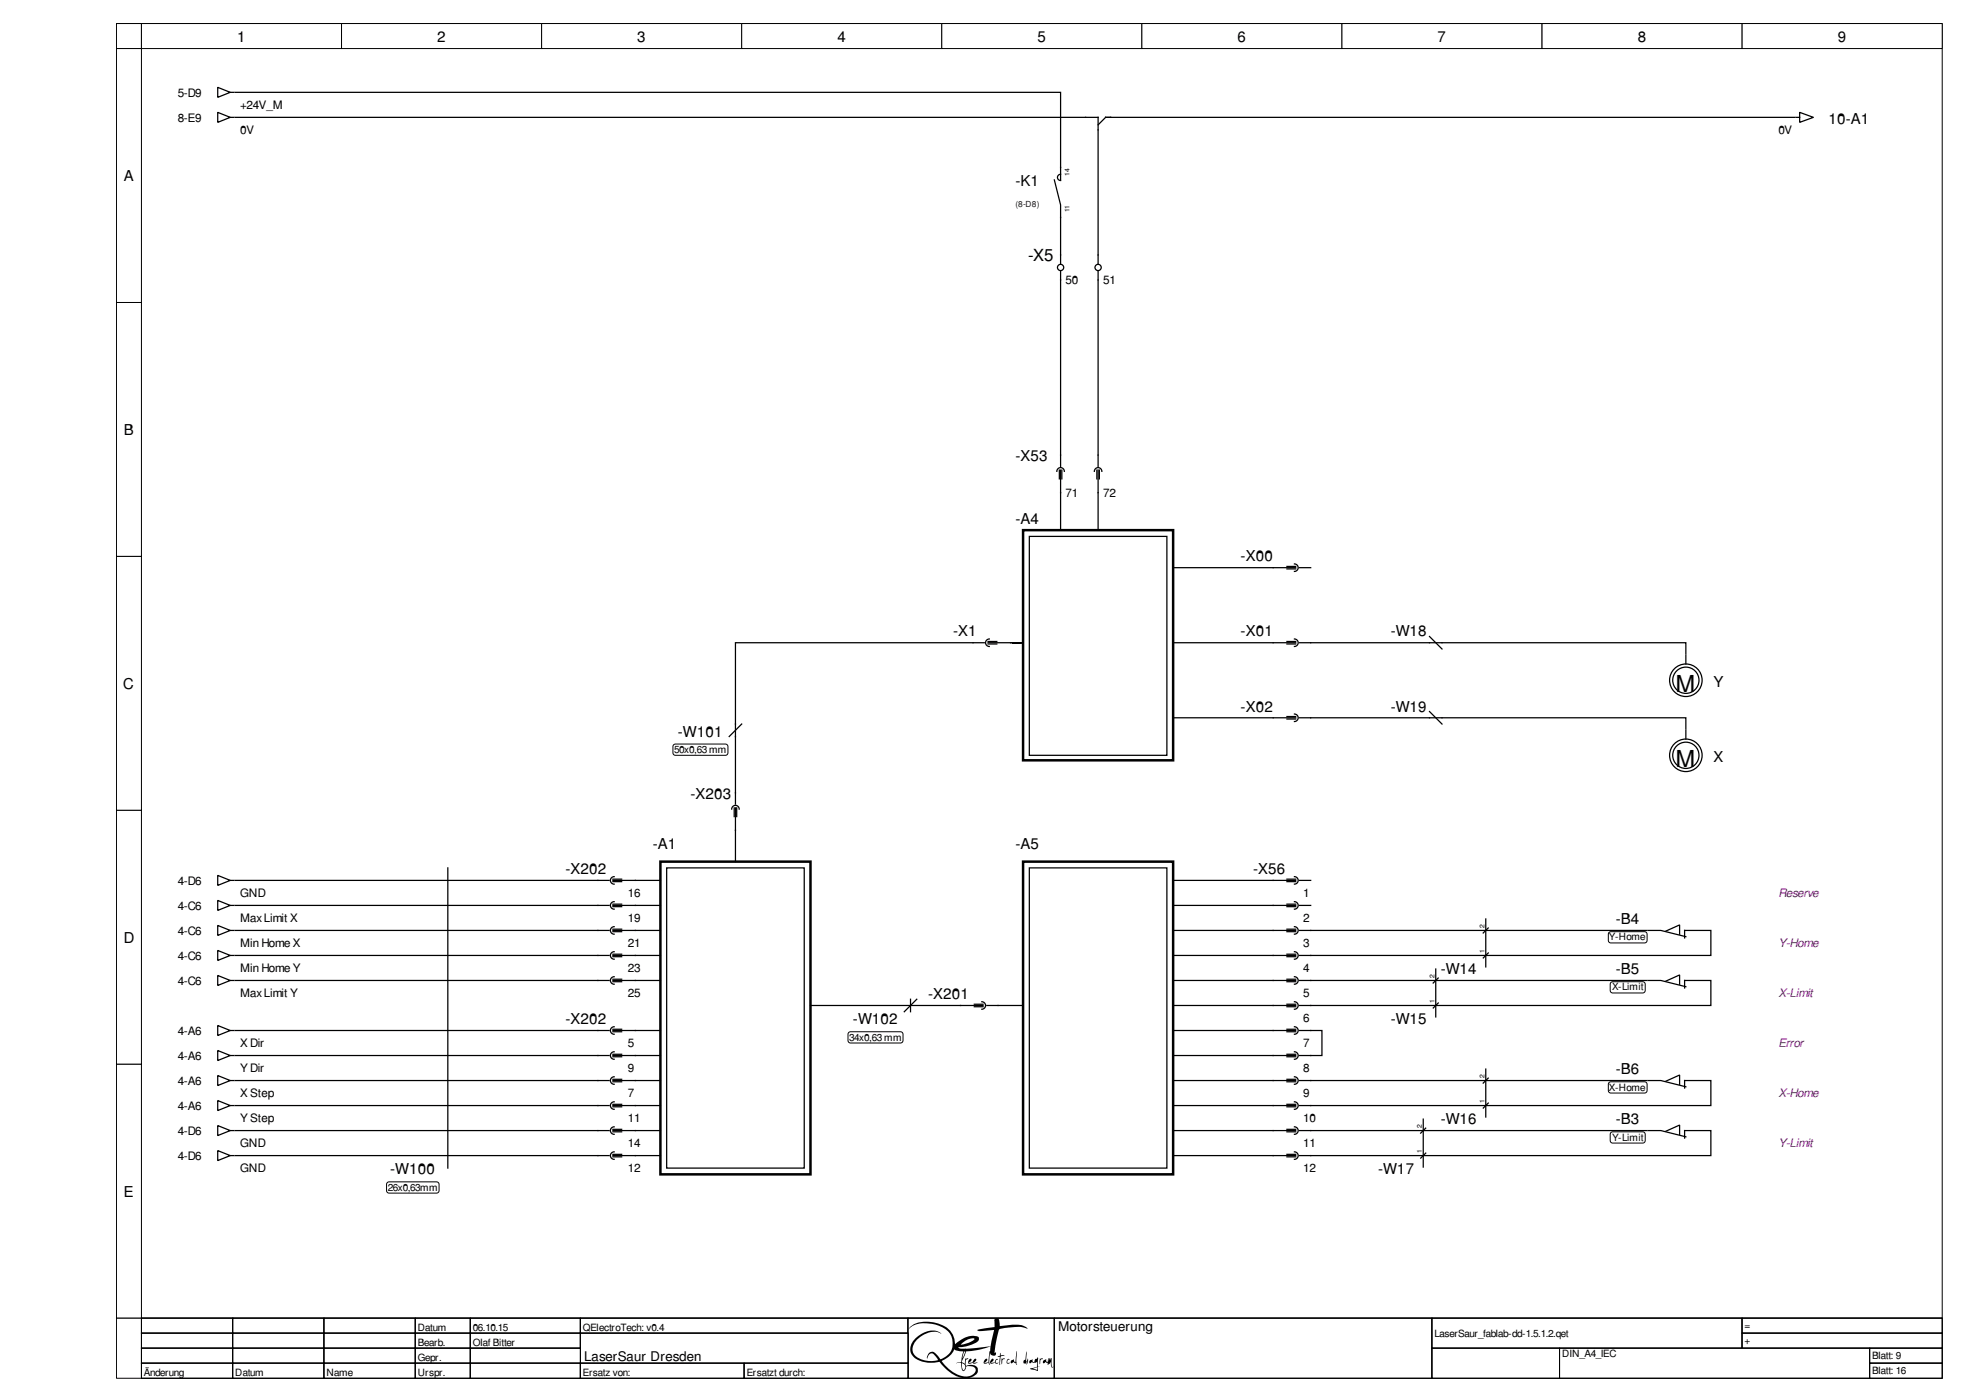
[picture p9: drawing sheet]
<svg xmlns="http://www.w3.org/2000/svg" width="420mm" height="297mm" viewBox="0 0 420 297" stroke-linecap="round" stroke-linejoin="round" font-family="sans-serif">
<path d="M24.9 5h390v276.5h-390z" fill="none" stroke="#000" stroke-width=".21"/>
<g fill="#fff" stroke="#000" stroke-width=".21">
<path d="M24.9 5h5.3v5.4h-5.3z"/>
<path d="M30.2 5h42.8v5.4h-42.8z"/>
<path d="M73 5h42.7v5.4h-42.7z"/>
<path d="M115.7 5h42.7v5.4h-42.7z"/>
<path d="M158.4 5h42.8v5.4h-42.8z"/>
<path d="M201.2 5h42.7v5.4h-42.7z"/>
<path d="M243.9 5h42.7v5.4h-42.7z"/>
<path d="M286.6 5h42.8v5.4h-42.8z"/>
<path d="M329.4 5h42.7v5.4h-42.7z"/>
<path d="M372.1 5h42.8v5.4h-42.8z"/>
<path d="M24.9 10.4h5.3v54.2h-5.3z"/>
<path d="M24.9 64.6h5.3v54.2h-5.3z"/>
<path d="M24.9 118.8h5.3v54.2h-5.3z"/>
<path d="M24.9 173h5.3v54.3h-5.3z"/>
<path d="M24.9 227.3h5.3v54.2h-5.3z"/>
<path d="M24.9 281.5h390v12.8h-390z"/>
<path d="M30.2 281.5h19.5v3.2h-19.5z"/>
</g>
<path d="M30.2 281.5h19.5v3.2h-19.5z" fill="none" stroke="#000" stroke-width=".21"/>
<path d="M49.7 281.5h19.5v3.2h-19.5z" fill="#fff" stroke="#000" stroke-width=".21"/>
<path d="M49.7 281.5h19.5v3.2h-19.5z" fill="none" stroke="#000" stroke-width=".21"/>
<path d="M69.2 281.5h19.5v3.2h-19.5z" fill="#fff" stroke="#000" stroke-width=".21"/>
<path d="M69.2 281.5h19.5v3.2h-19.5z" fill="none" stroke="#000" stroke-width=".21"/>
<path d="M88.7 281.5h11.8v3.2h-11.8z" fill="#fff" stroke="#000" stroke-width=".21"/>
<path d="M88.7 281.5h11.8v3.2h-11.8z" fill="none" stroke="#000" stroke-width=".21"/>
<path d="M100.5 281.5h23.5v3.2h-23.5z" fill="#fff" stroke="#000" stroke-width=".21"/>
<path d="M100.5 281.5h23.5v3.2h-23.5z" fill="none" stroke="#000" stroke-width=".21"/>
<path d="M124 281.5h70v3.2h-70z" fill="#fff" stroke="#000" stroke-width=".21"/>
<path d="M124 281.5h70v3.2h-70z" fill="none" stroke="#000" stroke-width=".21"/>
<path d="M194 281.5h31.2v12.8h-31.2z" fill="#fff" stroke="#000" stroke-width=".21"/>
<g fill="#000">
<path d="M207 290.3l.4-.2a.61 .61 0 0 1-.5 .9 .87 .87 0 0 0 1.2-.7l.4-.1a.76 .76 0 0 1-.6 .8l.9-.1-.7 .3-.4-.2-.8 .2-.1-.3zM211.8 290.3l.4-.1a.73 .73 0 0 1-.6 .8l.9-.1 .1-.4a.38 .38 0 0 1 .5-.3v.2h-.2l-.2 .2v.4h.6a.57 .57 0 0 1-.9 0l-.1 .1a.53 .53 0 0 1-.8-.1zM213.6 288.9l.2 .5 .5-.1 .3 .3h-.7a1.89 1.89 0 0 0-.3 1.7l-.1 .2 .1-1.8h-.5l.5-.2zM214 290l.1 .2 .3-.1 .2 .1a.69 .69 0 0 0-.5 1l-.1 .1zM215.2 290.3l.2-.1 .2 .1a.42 .42 0 0 0-.4 .3 .42 .42 0 0 0 .1 .4l.5-.1a.44 .44 0 0 1-.6 .3 .44 .44 0 0 1-.1-.7zM217.2 288.6l-.1 1.9 .1 .9-.7-.6-.4 .3-.2-.2v-.3l.6-.4 .1 .4 .3 .3zM219.3 288.6l-.1 2.1 .4-.6v.9l-.1 .2-.1-.6-.1 .8-.4-.3a.41 .41 0 0 1-.3-.4 .41 .41 0 0 1 .4-.4zM222.2 290v.2l.3-.1 .3 .1-.5 .2-.2 .9zM223 290.4l.4-.2 .1 .5 .3 .2 .1-.8 .1 .7 .2-.8 .1 .5 .3-.5 .1 1.7 .1 .2 .3-.1-.5 .2-.2-1.2-.2 .4-.1-.1-.2 .3-.1-.3-.5-.3-.5 .3v-.5z"/>
<path d="M207 290.3l-.2 .8 .3 .1 .6-.2a.83 .83 0 0 0 1.2-.1l-.8 .1-.1-.1a.53 .53 0 0 0 .4-.8l-.3 .2a.88 .88 0 0 1-1.2 .7l.6-.6-.1-.3zM207 290.3l.2-.1h.3l-.1 .4-.5 .3 .2 .1 .6-.1 .5-.7h.3a.62 .62 0 0 1-.5 .7l.1 .1 .7-.1-.7 .3-.3-.2-.9 .2-.1-.3z"/>
<path d="M211.8 290.3l-.3 .7a.87 .87 0 0 0 1 0l.4 .2 .4-.2h-.6v-.4l.2-.2h.3l-.1-.2a.46 .46 0 0 0-.6 .5v.2l-.9 .1a.66 .66 0 0 0 .5-.9zM211.9 290.2h.3a.76 .76 0 0 1-.6 .8h.2a.65 .65 0 0 0 .9-.6l.3-.2 .2 .1-.3 .1-.2 .6h.6a.49 .49 0 0 1-.8 0l-.2 .1a.53 .53 0 0 1-.8-.1z"/>
<path d="M194.5 283.3l-.5 .7 .8-.8 1.4-.5 1.4-.1 1.4 .1a6.3 6.3 0 0 1 3.7 1.8l.3 .4a3.5 3.5 0 0 1-1.2 4.9l-.9 .5-1.1-1.3a1.08 1.08 0 0 0-1.3-.1 1.08 1.08 0 0 0-.4 1.2 .92 .92 0 0 1 .7-1 .92 .92 0 0 1 1.1 .6l.5 .7a5.1 5.1 0 0 1-5.2-1.2l-.3-.9 .2-1a4.1 4.1 0 0 1 1.9-2.1l1.1-.5 1-.3h.9l1.1 .4-1.2-.6a4.9 4.9 0 0 0-4 1.3 2.72 2.72 0 0 0-.2 4.7 6 6 0 0 0 3.1 .8l1.9-.2 1.6 1.8a5 5 0 0 0 5.2 1.5l.8-.4 .5-.5a1.19 1.19 0 0 0-.1-1.3 1.19 1.19 0 0 0-1.3-.4l-1 .2-.1-1.1 .2-.3 .3-.1-.1-.2-.4 .2-.1-.1-.1 1.1-.6-.3 .9-2.3 2.8-.4 2.4-.7-.5 3.4-.8 .1 .5-.4 .1-.3-.1-.2-.5 .3-.2 .5v.2l.4 .1 .6-.2 .3 .4h.1l-.2-.7 .2-1.8 .2 .4 .6 .2a.4 .4 0 0 0 .5-.4l-.1-.3-.2 .1v-.7l.9-4.3 1.3-.3 2.9-.3 1.9 .4a1.04 1.04 0 0 0-1-.6l-2.2-.2-2.7 .3-.3-1.6a.53 .53 0 0 0-.7 0 .53 .53 0 0 0-.2 .6v1.2l-3.7 .6 .7 .3 2.9-.3-.7 3.5-5.6 .5a1.33 1.33 0 0 1-1.3-.3l1.4-.1 2.1-.7 .8-.6 .1-.7-.8-.3-1.7 .1-1.5 .8-1.1 .9-.2-1.2a5.5 5.5 0 0 0-5.3-3.6h-1.3l-1.3 .2zM194.5 283.3a6.6 6.6 0 0 1 6.2-.5l1.1 .5a4.5 4.5 0 0 1 2.2 3.8l.2-.2a4.8 4.8 0 0 1 4.7-1.4l.2 .1a1.01 1.01 0 0 1-.9 1.2 7.9 7.9 0 0 1-3.2 .9h-.3l.5 .3h1.4l5-.5 .7-3.5-2.9 .3-.7-.3 3.8-.6-.1-1.6 .2-.3h.5l.3 .2 .2 1.5 2.7-.3a4 4 0 0 1 3.1 .7l.1 .1-1.4-.3h-.8l-3.7 .4a4.9 4.9 0 0 0-.8 2.6l-.3 2.3v.3l.2-.2v.3l-.2 .4a.66 .66 0 0 1-1-.6l-.1 .5a2.81 2.81 0 0 0 .1 2h-.2l-.2-.4-.6 .2-.4-.1v-.2l.2-.5 .5-.3 .1 .2-.1 .3-.5 .4 .8-.1 .5-3.4-2.4 .7-2.8 .4-.9 2.2 .6 .4 .1-1.1 .1 .1 .5-.1v.1l-.5 .3-.1 .8 .2 .4a2.39 2.39 0 0 1 1.9-.1l.5 .5 .1 .5-.1 .6-.5 .5-1.3 .5h-1.9a10.2 10.2 0 0 1-4.4-3.4l-.4 .1a6.8 6.8 0 0 1-3.9-.3l-1-.6-.5-.6-.4-.6-.1-.8a5 5 0 0 1 4-3.8h1.5l1.2 .6a3.3 3.3 0 0 0-3.8 .2 3.6 3.6 0 0 0-2.3 3.8 3.3 3.3 0 0 0 2.3 1.7l1.7 .2 1.4-.3-.8-1-.5-.4-.7 .3-.3 .8-.1-.1a1.2 1.2 0 0 1 1.3-1.3l.8 .6 .8 .9h.2l1-.6 .8-.7 .5-.9 .1-.9a4 4 0 0 0-3.4-4.2l-1.1-.2a5.2 5.2 0 0 0-5 1.2zM205.3 287.1l1.4-1.1 1-.2 .5 .1a4.8 4.8 0 0 1-2.9 1.2zM205.3 287.1h.4l1.3-.4 1.2-.8-.5-.1-1 .2zM201.1 290.6a5.3 5.3 0 0 0 2.7-2.3v-.1a2.42 2.42 0 0 0 1.8 .4h.2l-.5 2.3h-.8l-.3 .3 .6-.2h.5a1.65 1.65 0 0 0 .5 1.8l.3-.3 .2-.4a.98 .98 0 0 1 1.4-.3 .9 .9 0 0 1 .7 .8 .9 .9 0 0 1-.6 .9l-.4 .3a5.4 5.4 0 0 1-5.5-2.2zM201.1 290.6a8.4 8.4 0 0 0 3.8 3.1 2.57 2.57 0 0 0 3.5-1 1.39 1.39 0 0 0-1.9-.9l-.4 .7-.4 .3-.3-.5-.1-1.3h-.5l-.6 .2a1.05 1.05 0 0 1 1.1-.3l.5-2.3-1.2-.1-.8-.3a4 4 0 0 1-2.4 2.3zM206 288.6h.2l-.1 .2-.5 1.3zM206 288.6l-.4 1.5 .5-1.3 .1-.2zM205.5 291.1l.6 .4 .1 .5a.39 .39 0 0 1-.1 .4 .39 .39 0 0 1-.5 .1zM205.5 291.1a1.36 1.36 0 0 0 .4 1.5l.3-.7a.84 .84 0 0 0-.7-.8z"/>
<path d="M194.5 283.3l-.5 .6 .1-.1a5.9 5.9 0 0 1 5.6-1 4.2 4.2 0 0 1 3.8 4.3 3.4 3.4 0 0 1-2.7 3.1l-1-1.2a1.06 1.06 0 0 0-1.3-.1 1.06 1.06 0 0 0-.4 1.2 .92 .92 0 0 1 .7-1 .92 .92 0 0 1 1.1 .6 .69 .69 0 0 1 .4 .8 5.3 5.3 0 0 1-5.1-1.3 2.77 2.77 0 0 1 1.2-3.6 4 4 0 0 1 4.7-.8 3.4 3.4 0 0 0-4.4 .1 3.5 3.5 0 0 0-2 4.2 5 5 0 0 0 4.9 1.9l1.1-.2a7.9 7.9 0 0 0 5.7 3.5 2.66 2.66 0 0 0 2.5-1.4 1.2 1.2 0 0 0-1.5-1.4l-1 .2-.1-.2v-1l.5-.3v-.1h-.6l-.1 1.1-.6-.3 .9-2.3 2.8-.4 2.4-.7-.1 1a1.4 1.4 0 0 0-.3 1.3l-.1 1.1-.8 .1 .5-.4 .1-.3-.2-.2-.4 .3-.2 .7 .4 .1 .6-.2 .2 .4h.2a3.5 3.5 0 0 1 0-2.5 .65 .65 0 0 0 .5 .6 .65 .65 0 0 0 .8-.4v-.3l-.3 .2v-.2v-.9l.9-4a10.9 10.9 0 0 1 6.1-.2 3.7 3.7 0 0 0-3.2-.8l-2.7 .3-.2-1.3a.52 .52 0 0 0-.6-.4 .52 .52 0 0 0-.4 .7v1.2l-3.7 .6 .7 .3 2.9-.3-.7 3.5a24.3 24.3 0 0 1-6.6 .5l-.3-.3h.3a7.1 7.1 0 0 0 4-1.4l.1-.5-.2-.3a5 5 0 0 0-4.9 1.6 4.6 4.6 0 0 0-3.8-4.5 6.4 6.4 0 0 0-5.7 .7zM205.4 287a2.7 2.7 0 0 1 2.8-1.1 4.8 4.8 0 0 1-3 1.2zM201.1 290.6a4.9 4.9 0 0 0 2.7-2.4l.8 .3 1.2 .1-.5 2.3h-.8l-.3 .3 .6-.2h.5a1.66 1.66 0 0 0 .5 1.8l.3-.3 .3-.7a1.77 1.77 0 0 1 2 .6 1.9 1.9 0 0 1-2.4 1.5 7.7 7.7 0 0 1-4.9-3.3zM205.9 288.7l.3-.1-.6 1.5zM205.5 291.1a.77 .77 0 0 1 .7 .7 .77 .77 0 0 1-.5 .8l-.2-.6z"/>
<path d="M213.6 288.9v.6l-.5 .2h.5l-.1 1.5 .1 .3 .2-1.8 .8-.1-.3-.3-.6 .1zM213.6 288.9l.1 .5 .6-.1 .3 .3a.59 .59 0 0 0-.9 .3l-.1 1.6v-1.8h-.5l.5-.2z"/>
<path d="M214 290v1.3l.1-.9 .5-.3h-.2l-.3 .1zM214 290l.1 .2 .3-.1h.2a.72 .72 0 0 0-.5 1l-.1 .2z"/>
<path d="M215.1 290.3l-.1 .7 .5 .2 .3-.3-.5 .1-.2-.1 .2-.5h.3v-.2zM215.2 290.3l.4-.1v.2h-.3l-.2 .5 .2 .1 .5-.1-.3 .3-.5-.2z"/>
<path d="M217.2 288.6l-.3 2.3a.44 .44 0 0 1-.4-.7l-.1 .2a.36 .36 0 0 0-.5 .3 .36 .36 0 0 0 .3 .4l.3-.3 .4 .3 .2 .3h.2l-.2-.4 .1-.1-.1-.2zM217.2 288.6l-.1 2.1 .1 .2-.1 .1 .2 .4-.8-.6-.3 .3a.38 .38 0 0 1-.3-.5 .38 .38 0 0 1 .5-.2l.1-.2 .1 .6 .3 .1z"/>
<path d="M219.3 288.6l-.2 1.2a.55 .55 0 0 1-.5 .8v.5h.4l.3 .3 .1-.8 .1 .6 .1-1.1-.4 .6zM219.3 288.6l-.1 2.1 .4-.6v.8l-.1 .3-.1-.6-.1 .8-.2-.2a.45 .45 0 0 1-.5-.5 .45 .45 0 0 1 .4-.4z"/>
<path d="M220 290.5l-.2 .4 .2 .2 .4-.3 .4 .2 .7-.2v1.1l-1.4 .3v.1l1.6 .5v-.9l.5-.2-.5 .1v-1.9h-.1l-.1 .3h-.4l-.1 .7-.4-.1-.1-.6zM220 290.5l.5-.3 .1 .6 .3 .1a.63 .63 0 0 1 .6-.7l.2-.3v1.9l.5-.1-.5 .2v.9l-1.7-.5 1.5-.4v-1.1l-.7 .2-.4-.2-.4 .3-.2-.2zM220.6 292.3l.9-.3v.5zM220.6 292.3l.9 .2v-.5z"/>
<path d="M220.1 290.4l-.2 .2v.5l.5-.3 .4 .2 .7-.2v1.1l-1.5 .4 1.7 .5v-.9l.4-.2-.4 .1v-1.9l-.2 .3a.64 .64 0 0 0-.6 .7l-.3-.1-.1-.6zM220.6 292.3l.9-.3v.5z"/>
<path d="M222.2 290l-.1 1.3 .2-.9 .5-.2-.3-.1-.3 .1zM222.2 290v.2l.3-.1 .3 .1-.5 .2-.2 .9z"/>
<path d="M223 290.4l-.2 .5 .1 .2 .5-.3 .4 .3v.4l.3-.4 .1 .1 .2-.4 .2 1.2 .5-.2-.3 .1-.1-.2-.1-1.7-.3 .5-.1-.5-.2 .8-.1-.8-.1 .9a.49 .49 0 0 1-.4-.7zM223 290.4l.4-.2 .1 .6 .3 .1 .1-.9 .1 .8 .2-.8 .1 .5 .3-.5 .1 1.7 .1 .2 .3-.1-.5 .2-.2-1.2-.2 .4-.1-.1-.3 .4v-.4l-.4-.3-.5 .3-.1-.2z"/>
</g>
<path d="M194 281.5h31.2v12.8h-31.2z" fill="none" stroke="#000" stroke-width=".21"/>
<path d="M225.2 281.5h80.7v12.8h-80.7z" fill="#fff" stroke="#000" stroke-width=".21"/>
<path d="M225.2 281.5h80.7v12.8h-80.7z" fill="none" stroke="#000" stroke-width=".21"/>
<path d="M305.9 281.5h66.2v6.4h-66.2z" fill="#fff" stroke="#000" stroke-width=".21"/>
<path d="M305.9 281.5h66.2v6.4h-66.2z" fill="none" stroke="#000" stroke-width=".21"/>
<path d="M372.1 281.5h42.8v3.2h-42.8z" fill="#fff" stroke="#000" stroke-width=".21"/>
<path d="M372.1 281.5h42.8v3.2h-42.8z" fill="none" stroke="#000" stroke-width=".21"/>
<path d="M30.2 284.7h19.5v3.2h-19.5z" fill="#fff" stroke="#000" stroke-width=".21"/>
<path d="M30.2 284.7h19.5v3.2h-19.5z" fill="none" stroke="#000" stroke-width=".21"/>
<path d="M49.7 284.7h19.5v3.2h-19.5z" fill="#fff" stroke="#000" stroke-width=".21"/>
<path d="M49.7 284.7h19.5v3.2h-19.5z" fill="none" stroke="#000" stroke-width=".21"/>
<path d="M69.2 284.7h19.5v3.2h-19.5z" fill="#fff" stroke="#000" stroke-width=".21"/>
<path d="M69.2 284.7h19.5v3.2h-19.5z" fill="none" stroke="#000" stroke-width=".21"/>
<path d="M88.7 284.7h11.8v3.2h-11.8z" fill="#fff" stroke="#000" stroke-width=".21"/>
<path d="M88.7 284.7h11.8v3.2h-11.8z" fill="none" stroke="#000" stroke-width=".21"/>
<path d="M100.5 284.7h23.5v3.2h-23.5z" fill="#fff" stroke="#000" stroke-width=".21"/>
<path d="M100.5 284.7h23.5v3.2h-23.5z" fill="none" stroke="#000" stroke-width=".21"/>
<path d="M124 284.7h70v6.4h-70z" fill="#fff" stroke="#000" stroke-width=".21"/>
<path d="M124 284.7h70v6.4h-70z" fill="none" stroke="#000" stroke-width=".21"/>
<path d="M372.1 284.7h42.8v3.2h-42.8z" fill="#fff" stroke="#000" stroke-width=".21"/>
<path d="M372.1 284.7h42.8v3.2h-42.8z" fill="none" stroke="#000" stroke-width=".21"/>
<path d="M30.2 287.9h19.5v3.2h-19.5z" fill="#fff" stroke="#000" stroke-width=".21"/>
<path d="M30.2 287.9h19.5v3.2h-19.5z" fill="none" stroke="#000" stroke-width=".21"/>
<path d="M49.7 287.9h19.5v3.2h-19.5z" fill="#fff" stroke="#000" stroke-width=".21"/>
<path d="M49.7 287.9h19.5v3.2h-19.5z" fill="none" stroke="#000" stroke-width=".21"/>
<path d="M69.2 287.9h19.5v3.2h-19.5z" fill="#fff" stroke="#000" stroke-width=".21"/>
<path d="M69.2 287.9h19.5v3.2h-19.5z" fill="none" stroke="#000" stroke-width=".21"/>
<path d="M88.7 287.9h11.8v3.2h-11.8z" fill="#fff" stroke="#000" stroke-width=".21"/>
<path d="M88.7 287.9h11.8v3.2h-11.8z" fill="none" stroke="#000" stroke-width=".21"/>
<path d="M100.5 287.9h23.5v3.2h-23.5z" fill="#fff" stroke="#000" stroke-width=".21"/>
<path d="M100.5 287.9h23.5v3.2h-23.5z" fill="none" stroke="#000" stroke-width=".21"/>
<path d="M305.9 287.9h27.2v6.4h-27.2z" fill="#fff" stroke="#000" stroke-width=".21"/>
<path d="M305.9 287.9h27.2v6.4h-27.2z" fill="none" stroke="#000" stroke-width=".21"/>
<path d="M333.1 287.9h66.3v6.4h-66.3z" fill="#fff" stroke="#000" stroke-width=".21"/>
<path d="M333.1 287.9h66.3v6.4h-66.3z" fill="none" stroke="#000" stroke-width=".21"/>
<path d="M399.4 287.9h15.5v3.2h-15.5z" fill="#fff" stroke="#000" stroke-width=".21"/>
<path d="M399.4 287.9h15.5v3.2h-15.5z" fill="none" stroke="#000" stroke-width=".21"/>
<path d="M30.2 291.1h19.5v3.2h-19.5z" fill="#fff" stroke="#000" stroke-width=".21"/>
<path d="M30.2 291.1h19.5v3.2h-19.5z" fill="none" stroke="#000" stroke-width=".21"/>
<path d="M49.7 291.1h19.5v3.2h-19.5z" fill="#fff" stroke="#000" stroke-width=".21"/>
<path d="M49.7 291.1h19.5v3.2h-19.5z" fill="none" stroke="#000" stroke-width=".21"/>
<path d="M69.2 291.1h19.5v3.2h-19.5z" fill="#fff" stroke="#000" stroke-width=".21"/>
<path d="M69.2 291.1h19.5v3.2h-19.5z" fill="none" stroke="#000" stroke-width=".21"/>
<path d="M88.7 291.1h11.8v3.2h-11.8z" fill="#fff" stroke="#000" stroke-width=".21"/>
<path d="M88.7 291.1h11.8v3.2h-11.8z" fill="none" stroke="#000" stroke-width=".21"/>
<path d="M100.5 291.1h23.5v3.2h-23.5z" fill="#fff" stroke="#000" stroke-width=".21"/>
<path d="M100.5 291.1h23.5v3.2h-23.5z" fill="none" stroke="#000" stroke-width=".21"/>
<path d="M124 291.1h35v3.2h-35z" fill="#fff" stroke="#000" stroke-width=".21"/>
<path d="M124 291.1h35v3.2h-35z" fill="none" stroke="#000" stroke-width=".21"/>
<path d="M159 291.1h35v3.2h-35z" fill="#fff" stroke="#000" stroke-width=".21"/>
<path d="M159 291.1h35v3.2h-35z" fill="none" stroke="#000" stroke-width=".21"/>
<path d="M399.4 291.1h15.5v3.2h-15.5z" fill="#fff" stroke="#000" stroke-width=".21"/>
<path d="M143.8 159.2l.5-.3h10.7l.4 .3 .1 1.6-.1 .2-.4 .3h-10.7l-.5-.3-.1-.2zM343.8 199h7.5l.5 .2v1.6v.3l-.5 .3h-7.2l-.3-.1-.3-.5v-1.3zM344.2 209.7l6.7-.1 .5 .3v1.6v.3l-.5 .2h-6.4h-.3l-.3-.5v-1.3zM181.2 220.6l.5-.3h10.7l.4 .3 .1 1.6-.1 .3-.4 .2h-10.7h-.3l-.3-.5zM343.8 231.1l7.5-.1 .5 .3v1.6v.2l-.5 .3h-7.2l-.3-.1-.3-.4v-1.4zM82.6 252.6l.5-.2h10.2l.4 .2 .1 1.6-.1 .3-.4 .3h-10.2l-.3-.1-.2-.5zM344.2 241.8l6.7-.1 .5 .3v1.6v.2l-.5 .3h-6.4l-.3-.1-.3-.4v-1.4zM399.4 291.1h15.5v3.2h-15.5z" fill="none" stroke="#000" stroke-width=".21"/>
<g fill="none" stroke="#000" stroke-width=".27">
<path d="M46.5 18.7l2.7 1-2.7 1.1zM49.2 19.7h.8M50.2 19.7h176.3v18.7M46.5 24l2.7 1.1-2.7 1zM49.2 25.1h.8M50.2 25.1h184.4v31.2M225.2 38.4l1.3 5.4v12.5M226.5 37.2a.67 .67 0 0 0-.6 .7 .67 .67 0 0 0 .6 .7M383.3 25.1h-147.1l-1.6 1.6M383.6 25.1h.8M384.4 24l3 1.1-3 1zM226.5 57.9v41.7"/>
<path d="M234.6 57.9v41.7M219.9 114.5h29.4v46.8h-29.4zM225.7 100.7a.8 .8 0 0 1 .8-.8 .8 .8 0 0 1 .8 .8M226.3 100.4v1.9M226.5 100.4v12.8M226.8 100.4v1.9M233.8 100.7a.8 .8 0 0 1 .8-.8 .8 .8 0 0 1 .8 .8M234.3 100.4v1.9M234.6 100.4v12.8M234.8 100.4v1.9M210.3 137.3h-53.2v34.4M211.1 137.3h7.4"/>
<path d="M211.1 137.5h1.8M211.1 137h1.8M211.3 136.4a.8 .8 0 0 0-.8 .9 .8 .8 0 0 0 .8 .8M250.6 121.2h26.2M250.6 137.3h26.2M274.9 137.5h1.9M274.9 137h1.9M274.9 121h1.9M274.9 121.5h1.9M276.5 120.4a.8 .8 0 0 1 .8 .8 .8 .8 0 0 1-.8 .8M276.5 136.4a.8 .8 0 0 1 .8 .9 .8 .8 0 0 1-.8 .8M277.6 137.3h82.5v2.4"/>
<path d="M277.6 121.2h2.4M305.3 135.9l2.7 2.7M360.1 139.9v1.9M158.4 154.6l-2.6 2.7M250.6 153.3h26.2M274.9 153h1.9M274.9 153.5h1.9M276.5 152.5a.8 .8 0 0 1 .8 .8 .8 .8 0 0 1-.8 .8M277.6 153.3h82.5v2.4M305.3 151.9l2.7 2.7M360.1 155.9v1.9M156.3 172.8a.8 .8 0 0 1 .8-.8 .8 .8 0 0 1 .8 .8"/>
<path d="M156.8 172.5v1.9M157.1 172.5v11.5M157.4 172.5v1.9M46.5 186.9l2.7 1.1-2.7 1.1zM46.5 197.6l2.7 1.1-2.7 1.1zM46.5 192.3l2.7 1-2.7 1.1zM49.2 198.7h.8M49.2 193.3h.8M49.2 188h.8M50.2 188h79.9M50.2 193.3h79.9M95.7 185.3v64.1"/>
<path d="M130.1 198.7h-79.9M130.9 198.7h10.2M130.9 198.4h1.9M130.9 199h1.9M130.9 193.1h1.9M130.9 193.6h1.9M130.9 187.7h1.9M130.9 188.3h1.9M131.2 187.2a.8 .8 0 0 0-.8 .8 .8 .8 0 0 0 .8 .8M131.2 197.9a.8 .8 0 0 0-.8 .8 .8 .8 0 0 0 .8 .8M131.2 192.5a.8 .8 0 0 0-.8 .8 .8 .8 0 0 0 .8 .8M141.1 193.3h-10.2"/>
<path d="M141.1 188h-10.2M142.4 185.3h29.4v64.1h-29.4zM219.9 185.3h29.4v64.1h-29.4zM250.6 188h26.2M250.6 193.3h26.2M274.9 198.4h1.9M274.9 199h1.9M274.9 193.1h1.9M274.9 193.6h1.9M274.9 187.7h1.9M274.9 188.3h1.9M276.5 197.9a.8 .8 0 0 1 .8 .8 .8 .8 0 0 1-.8 .8"/>
<path d="M276.5 192.5a.8 .8 0 0 1 .8 .8 .8 .8 0 0 1-.8 .8M276.5 187.2a.8 .8 0 0 1 .8 .8 .8 .8 0 0 1-.8 .8M276.8 198.7h-26.2M277.6 198.7h74.2M277.6 193.3h2.4M277.6 188h2.4M317.4 196.2v10.3M317.9 198.2l-1.1 1M352.1 198.7h2.7l5.3 1.3M355.8 198.8l3-1.3v2M362.8 198.7h-3v1.6M363 198.7h2.4v5.3h-87.8"/>
<path d="M46.5 219l2.7 1.1-2.7 1zM46.5 208.3l2.7 1.1-2.7 1zM46.5 203l2.7 1-2.7 1.1zM49.2 209.4h.8M49.2 204h.8M130.1 209.4h-79.9M130.1 204h-79.9M130.9 209.4h10.2M130.9 204h10.2M130.9 219.8h1.9M130.9 209.1h1.9M130.9 209.6h1.9"/>
<path d="M130.9 203.8h1.9M130.9 204.3h1.9M131.2 208.6a.8 .8 0 0 0-.8 .8 .8 .8 0 0 0 .8 .8M131.2 203.2a.8 .8 0 0 0-.8 .8 .8 .8 0 0 0 .8 .8M131.2 219.3a.8 .8 0 0 0-.8 .8 .8 .8 0 0 0 .8 .8M194.5 213.4v2.7M195.8 213.4l-2.6 2.7M208.1 214.4h1.9M208.1 215h1.9M209.7 213.9a.8 .8 0 0 1 .8 .8 .8 .8 0 0 1-.8 .8M210 214.7h-36.9M210.8 214.7h7.7"/>
<path d="M274.9 219.8h1.9M274.9 209.1h1.9M274.9 209.6h1.9M274.9 214.4h1.9M274.9 215h1.9M274.9 203.8h1.9M274.9 204.3h1.9M276.5 219.3a.8 .8 0 0 1 .8 .8 .8 .8 0 0 1-.8 .8M276.5 208.6a.8 .8 0 0 1 .8 .8 .8 .8 0 0 1-.8 .8M276.5 213.9a.8 .8 0 0 1 .8 .8 .8 .8 0 0 1-.8 .8M276.5 203.2a.8 .8 0 0 1 .8 .8 .8 .8 0 0 1-.8 .8M276.8 204h-26.2"/>
<path d="M276.8 209.4h-26.2M276.8 214.7h-26.2M277.6 209.4h74.2M306.7 206.9v10.3M307.2 208.9l-1.1 1M307.2 214.2l-1.1 1M317.9 203.5l-1.1 1.1M352.1 209.4h2.7l5.3 1.3M355.8 209.5l3-1.3v2M362.8 209.4h-3v1.6M363 209.4h2.4v5.3h-87.8M46.5 229.7l2.7 1-2.7 1.1z"/>
<path d="M46.5 235l2.7 1.1-2.7 1.1zM46.5 224.3l2.7 1.1-2.7 1.1zM49.2 230.7h.8M49.2 220.1h.8M49.2 225.4h.8M49.2 236.1h.8M130.1 225.4h-79.9M130.1 230.7h-79.9M130.1 220.1h-79.9M130.1 236.1h-79.9M130.9 220.1h10.2M130.9 236.1h10.2"/>
<path d="M130.9 230.7h10.2M130.9 225.4h10.2M130.9 220.3h1.9M130.9 225.1h1.9M130.9 225.7h1.9M130.9 236.4h1.9M130.9 235.8h1.9M130.9 231h1.9M130.9 230.5h1.9M131.2 224.6a.8 .8 0 0 0-.8 .8 .8 .8 0 0 0 .8 .8M131.2 235.3a.8 .8 0 0 0-.8 .8 .8 .8 0 0 0 .8 .8M131.2 229.9a.8 .8 0 0 0-.8 .8 .8 .8 0 0 0 .8 .8"/>
<path d="M274.9 220.3h1.9M274.9 225.1h1.9M274.9 225.7h1.9M274.9 236.4h1.9M274.9 235.8h1.9M274.9 231h1.9M274.9 230.5h1.9M276.5 224.6a.8 .8 0 0 1 .8 .8 .8 .8 0 0 1-.8 .8M276.5 229.9a.8 .8 0 0 1 .8 .8 .8 .8 0 0 1-.8 .8M276.5 235.3a.8 .8 0 0 1 .8 .8 .8 .8 0 0 1-.8 .8M276.8 220.1h-26.2M276.8 225.4h-26.2"/>
<path d="M276.8 230.7h-26.2M276.8 236.1h-26.2M277.6 220.1h4.8v5.3h-4.8M277.6 230.7h74.2M304 239v10.2M317.4 228.3v10.2M317.9 230.2l-1.1 1.1M317.9 235.6l-1.1 1M352.1 230.7h2.7l5.3 1.4M355.8 230.9l3-1.3v1.9M362.8 230.7h-3v1.6M363 230.7h2.4v5.4h-87.8"/>
<path d="M46.5 240.4l2.7 1-2.7 1.1zM46.5 245.7l2.7 1.1-2.7 1zM49.2 241.4h.8M49.2 246.8h.8M130.1 246.8h-79.9M130.1 241.4h-79.9M130.9 246.8h10.2M130.9 241.4h10.2M130.9 241.7h1.9M130.9 241.2h1.9M130.9 247h1.9M130.9 246.5h1.9"/>
<path d="M131.2 240.6a.8 .8 0 0 0-.8 .8 .8 .8 0 0 0 .8 .8M131.2 246a.8 .8 0 0 0-.8 .8 .8 .8 0 0 0 .8 .8M274.9 241.7h1.9M274.9 241.2h1.9M274.9 247h1.9M274.9 246.5h1.9M276.5 240.6a.8 .8 0 0 1 .8 .8 .8 .8 0 0 1-.8 .8M276.5 246a.8 .8 0 0 1 .8 .8 .8 .8 0 0 1-.8 .8M276.8 241.4h-26.2M276.8 246.8h-26.2M277.6 241.4h74.2M304.5 240.9l-1 1.1"/>
<path d="M304.5 246.2l-1 1.1M352.1 241.4h2.7l5.3 1.4M355.8 241.6l3-1.4v2M362.8 241.4h-3v1.6M363 241.4h2.4v5.4h-87.8"/>
<circle cx="226.5" cy="57.1" r=".67"/>
<circle cx="234.6" cy="57.1" r=".67"/>
<circle cx="360.1" cy="145.3" r="3.5"/>
<circle cx="360.1" cy="145.3" r="2.8"/>
<circle cx="360.1" cy="161.3" r="3.5"/>
<circle cx="360.1" cy="161.3" r="2.8"/>
</g>
<path d="M218.5 113.2h32.1v49.2h-32.1zM141.1 184h32v66.8h-32zM218.5 184h32.1v66.8h-32.1z" fill="none" stroke="#000" stroke-width=".53"/>
<g font-size="5">
<text x="357.9" y="147.7">M</text>
<text x="357.9" y="163.7">M</text>
</g>
<text font-size="3.6" x="219.6" y="55.8">-X5</text>
<g font-size="3.2">
<text x="50.6" y="9">1</text>
<text x="93.4" y="9">2</text>
<text x="136.1" y="9">3</text>
<text x="178.9" y="9">4</text>
<text x="221.6" y="9">5</text>
<text x="264.3" y="9">6</text>
<text x="307.1" y="9">7</text>
<text x="349.8" y="9">8</text>
<text x="392.6" y="9">9</text>
<text x="390.6" y="26.4">10-A1</text>
<text x="26.5" y="38.7">A</text>
<text x="216.9" y="39.8">-K1</text>
<text x="26.5" y="92.9">B</text>
<text x="216.9" y="98.5">-X53</text>
<text x="216.9" y="111.9">-A4</text>
<text x="265" y="119.9">-X00</text>
<text x="203.6" y="135.9">-X1</text>
<text x="265" y="135.9">-X01</text>
<text x="297.1" y="135.9">-W18</text>
<text x="26.3" y="147.2">C</text>
<text x="366" y="146.6">Y</text>
<text x="265" y="151.9">-X02</text>
<text x="297.1" y="151.9">-W19</text>
<text x="144.8" y="157.3">-W101</text>
<text x="366" y="162.6">X</text>
<text x="147.5" y="170.6">-X203</text>
<text x="139.5" y="181.3">-A1</text>
<text x="216.9" y="181.3">-A5</text>
<text x="120.8" y="186.7">-X202</text>
<text x="267.7" y="186.7">-X56</text>
<text x="345.1" y="197.4">-B4</text>
<text x="26.5" y="201.4">D</text>
<text x="307.7" y="208">-W14</text>
<text x="345.1" y="208">-B5</text>
<text x="198.2" y="213.4">-X201</text>
<text x="120.8" y="218.7">-X202</text>
<text x="182.2" y="218.7">-W102</text>
<text x="297.1" y="218.7">-W15</text>
<text x="345.1" y="229.4">-B6</text>
<text x="307.7" y="240.1">-W16</text>
<text x="345.1" y="240.1">-B3</text>
<text x="83.4" y="250.8">-W100</text>
<text x="294.4" y="250.8">-W17</text>
<text x="26.5" y="255.6">E</text>
</g>
<g font-size="2.9">
<text x="226" y="284.2">Motorsteuerung</text>
<text x="124.8" y="290.6">LaserSaur Dresden</text>
</g>
<g font-size="2.5">
<text x="38" y="20.7">5-D9</text>
<text x="51.3" y="23.2">+24V_M</text>
<text x="38" y="26">8-E9</text>
<text x="51.3" y="28.5">0V</text>
<text x="379.9" y="28.5">0V</text>
<text x="227.6" y="60.7">50</text>
<text x="235.6" y="60.7">51</text>
<text x="227.6" y="106.1">71</text>
<text x="235.6" y="106.1">72</text>
<text x="38" y="188.9">4-D6</text>
<text x="51.3" y="191.5">GND</text>
<text x="134.1" y="191.6">16</text>
<text x="278.4" y="191.6">1</text>
<text x="38" y="194.3">4-C6</text>
<text x="51.3" y="196.8">Max Limit X</text>
<text x="134.1" y="197">19</text>
<text x="278.4" y="197">2</text>
<text x="38" y="199.6">4-C6</text>
<text x="51.3" y="202.2">Min Home X</text>
<text x="134.1" y="202.3">21</text>
<text x="278.4" y="202.3">3</text>
<text x="38" y="205">4-C6</text>
<text x="51.3" y="207.5">Min Home Y</text>
<text x="134.1" y="207.6">23</text>
<text x="278.4" y="207.6">4</text>
<text x="38" y="210.3">4-C6</text>
<text x="51.3" y="212.8">Max Limit Y</text>
<text x="134.1" y="213">25</text>
<text x="278.4" y="213">5</text>
<text x="38" y="221">4-A6</text>
<text x="278.4" y="218.3">6</text>
<text x="38" y="226.3">4-A6</text>
<text x="51.3" y="223.5">X Dir</text>
<text x="134.1" y="223.7">5</text>
<text x="278.4" y="223.7">7</text>
<text x="38" y="231.7">4-A6</text>
<text x="51.3" y="228.9">Y Dir</text>
<text x="134.1" y="229">9</text>
<text x="278.4" y="229">8</text>
<text x="38" y="237">4-A6</text>
<text x="51.3" y="234.2">X Step</text>
<text x="51.3" y="239.6">Y Step</text>
<text x="134.1" y="239.7">11</text>
<text x="134.1" y="234.3">7</text>
<text x="278.4" y="234.3">9</text>
<text x="278.4" y="239.7">10</text>
<text x="38" y="242.4">4-D6</text>
<text x="51.3" y="244.9">GND</text>
<text x="134.1" y="245">14</text>
<text x="278.4" y="245">11</text>
<text x="38" y="247.7">4-D6</text>
<text x="51.3" y="250.2">GND</text>
<text x="134.1" y="250.4">12</text>
<text x="278.4" y="250.4">12</text>
</g>
<g font-size="2.5" fill="#800080">
<text x="379.9" y="191.5">Reserve</text>
<text x="379.9" y="202.2">Y-Home</text>
<text x="379.9" y="212.8">X-Limit</text>
<text x="379.9" y="223.5">Error</text>
<text x="379.9" y="234.2">X-Home</text>
<text x="379.9" y="244.9">Y-Limit</text>
</g>
<g font-size="2.1">
<text x="144" y="160.8">50x0,63 mm</text>
<text x="343.7" y="200.8">Y-Home</text>
<text x="344.3" y="211.5">X-Limit</text>
<text x="181.4" y="222.2">34x0,63 mm</text>
<text x="343.7" y="232.9">X-Home</text>
<text x="344.3" y="243.6">Y-Limit</text>
<text x="82.8" y="254.2">26x0,63mm</text>
<text x="89.2" y="284.2">Datum</text>
<text x="89.2" y="287.4">Bearb.</text>
<text x="101" y="284.2">06.10.15</text>
<text x="101" y="287.4">Olaf Bitter</text>
<text x="124.5" y="284.2">QElectroTech: v0.4</text>
<text x="306.4" y="285.5">LaserSaur_fablab-dd-1.5.1.2.qet</text>
<text x="372.7" y="283.9">=</text>
<text x="372.7" y="287.1">+</text>
<text x="30.7" y="293.8">Änderung</text>
<text x="50.2" y="293.8">Datum</text>
<text x="69.7" y="293.8">Name</text>
<text x="89.2" y="290.6">Gepr.</text>
<text x="89.2" y="293.8">Urspr.</text>
<text x="124.5" y="293.8">Ersatz von:</text>
<text x="159.5" y="293.8">Ersatzt durch:</text>
<text x="333.7" y="289.8">DIN_A4_IEC</text>
<text x="399.9" y="290.3">Blatt: 9</text>
<text x="399.9" y="293.5">Blatt: 16</text>
</g>
<text font-size="1.8" fill="#1f1c1b" x="216.9" y="44.3">(8-D8)</text>
<g font-size="1.4">
<text x="228.4" y="37.6" transform="rotate(-90 228.4 37.6)">14</text>
<text x="228.4" y="45.4" transform="rotate(-90 228.4 45.4)">11</text>
<text x="317.1" y="203.5" transform="rotate(-90 317.1 203.5)">1</text>
<text x="317.1" y="198.2" transform="rotate(-90 317.1 198.2)">2</text>
<text x="306.4" y="208.8" transform="rotate(-90 306.4 208.8)">2</text>
<text x="306.4" y="214.2" transform="rotate(-90 306.4 214.2)">1</text>
<text x="317.1" y="230.2" transform="rotate(-90 317.1 230.2)">2</text>
<text x="317.1" y="235.6" transform="rotate(-90 317.1 235.6)">1</text>
<text x="303.7" y="240.9" transform="rotate(-90 303.7 240.9)">2</text>
<text x="303.7" y="246.2" transform="rotate(-90 303.7 246.2)">1</text>
</g>
</svg>
